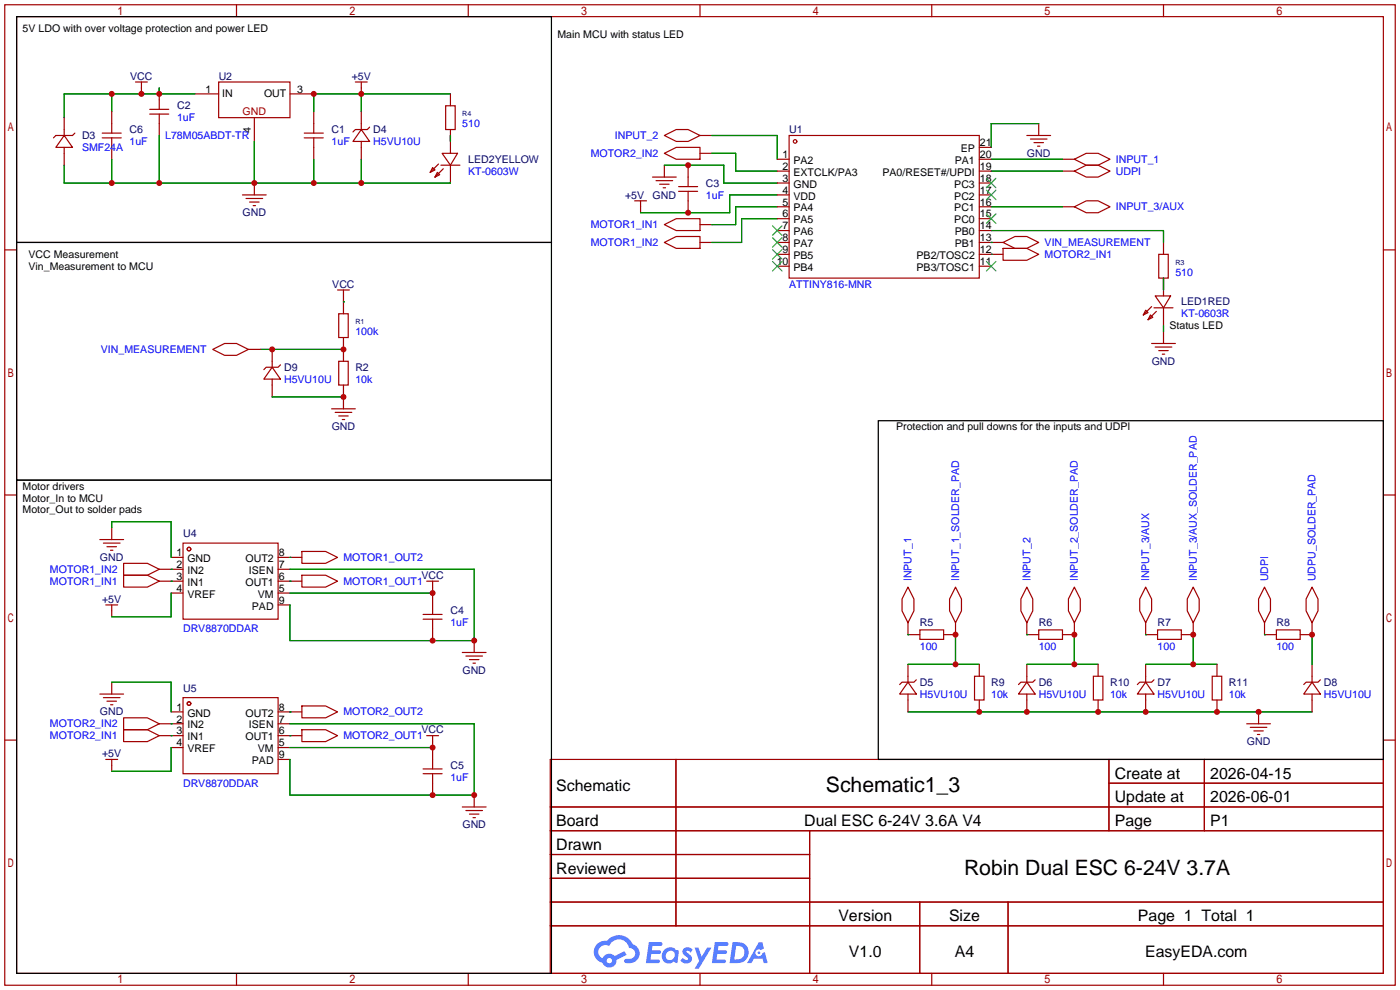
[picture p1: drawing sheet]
<svg xmlns="http://www.w3.org/2000/svg" width="299mm" height="212mm" viewBox="0 0 299 212" stroke-linecap="round" stroke-linejoin="round" font-family="sans-serif">
<g fill="none" stroke="#a10000" stroke-width=".25">
<path d="M1 1h297.2v209.6h-297.2zM3.6 3.6h292.1v204.4h-292.1zM50.5 1v2.6M100.1 1v2.6M149.6 1v2.6M199.1 1v2.6M248.7 1v2.6M1 53.4h2.6M295.7 53.4h2.5M1 105.8h2.6M295.7 105.8h2.5M1 158.2h2.6"/>
<path d="M295.7 158.2h2.5M117.6 162.3h178.1v45.7h-178.1zM117.6 172.5h178.1M117.6 177.5h178.1M144.5 162.3v35.6M173 177.5v30.5M237 162.3v15.2M237 167.4h58.7M257.4 162.3v15.2M117.6 182.6h55.4M117.6 192.8h178.1M117.6 187.7h55.4"/>
<path d="M117.6 197.9h178.1M196.6 192.8v15.2M215.4 192.8v15.2M50.5 208v2.6M100.1 208v2.6M149.6 208v2.6M199.1 208v2.6M248.7 208v2.6"/>
</g>
<g fill="#5487ff">
<path d="M146.2 202.7a1.3 1.3 0 0 1 1.8 .3l-.4 .6a.54 .54 0 0 0-.9-.2l.1 .2a1.28 1.28 0 0 1 .8 2 1.53 1.53 0 0 1-2.2-.3l.5-.6 .8 .5a.31 .31 0 0 0 .4-.3 .31 .31 0 0 0-.3-.4 1.12 1.12 0 0 1-.6-1.8z"/>
<path d="M148.5 202.5h.8l.7 2 1.1-2h1l-2.8 4.6h-.9l1-1.7z"/>
<path d="M138.7 201.4h1.6a1.31 1.31 0 0 1 1.3 .2 .4 .4 0 0 1-.4 .5l-1.8 .1-.1 .9h1.7a.4 .4 0 0 1 .3 .4 .4 .4 0 0 1-.4 .4h-1.7l-.2 1.2h1.4a.46 .46 0 0 1 .5 0 .46 .46 0 0 1 .1 .5l-.3 .2h-2.7z"/>
<path d="M152.8 201.4h1.6a1.32 1.32 0 0 1 1.3 .2 .39 .39 0 0 1-.4 .5l-1.7 .1-.2 .9h1.7a.4 .4 0 0 1 .3 .4 .4 .4 0 0 1-.4 .4h-1.7l-.2 1.2h1.4a.46 .46 0 0 1 .5 0 .46 .46 0 0 1 .1 .5l-.3 .2h-2.7z"/>
<path d="M162.2 201.4h.7l.4 1.3-.7 .4a.75 .75 0 0 0-1.1 .3 .75 .75 0 0 0 .5 1 .75 .75 0 0 0 .9-.7l.6-.2 .6 2.3h-.9l-.2-.9h-1.9l-.5 .9h-.9z"/>
<path d="M156.6 201.4l-.7 4.4h1.5a2.27 2.27 0 0 0 2.6-2.2 2.27 2.27 0 0 0-2.7-2.2zM157.3 202.1a1.5 1.5 0 0 1 1.8 1.6 1.5 1.5 0 0 1-1.9 1.4h-.3z"/>
<path d="M142 203a1.6 1.6 0 0 0-.3 2.3 1.6 1.6 0 0 0 2.3 .2l.8 .3 .3-2.4-.2-.3-.4-.1a1.58 1.58 0 0 0-2.5 0zM142.6 203.5a.98 .98 0 0 1 1.6 .4 .98 .98 0 0 1-1.1 1.3 .94 .94 0 0 1-.8-.7 .94 .94 0 0 1 .3-1z"/>
<path d="M127.6 201.8a2.37 2.37 0 0 0 1.2 4 1.54 1.54 0 0 0 1.7 1 1.54 1.54 0 0 0 1.3-1.6l2.1-1.1-.4-.8-2.1 1a1.57 1.57 0 0 0-2.6 .5 1.5 1.5 0 0 1-.7-2.1 1.5 1.5 0 0 1 2.1-.5 2.23 2.23 0 0 1 2.3-1.4 2.23 2.23 0 0 1 2 1.8 1.16 1.16 0 0 1 1.3 1.1 1.16 1.16 0 0 1-1.1 1.2h-.7a.47 .47 0 0 0-.6 .4 .47 .47 0 0 0 .4 .5 2.17 2.17 0 0 0 2.6-.9 2.17 2.17 0 0 0-.4-2.7l-.8-.4a3.2 3.2 0 0 0-5.4-.7l-1.2 .1zM129.7 205.3a.58 .58 0 0 1 1.1 0 .58 .58 0 0 1-1.1 0z"/>
<circle cx="162.2" cy="203.6" r=".28"/>
</g>
<g fill="none" stroke="#a10000" stroke-width=".25">
<path d="M29 17.5h2.5M30.2 17.5v2.6M34 18.8v4.6M46.7 17.5h15.3v7.6h-15.3zM75.9 17.5h2.6M77.2 17.5v2.6M13.7 29l1.8 2.5h-3.6zM13.7 25.1v3.9M13.7 31.5v3.8M16 28.4l-.5 .6h-3.6l-.5 .5M21.8 29.5h4.1M21.8 28.4h4.1"/>
<path d="M23.9 23.9v4.5M23.9 29.5v4.5M32 23.4h4.1M32 24.4h4.1M34 24.4v4.6M41.7 20.1h5M54.4 25.1v5.1M54.4 39.1v2.6M62 20.1h5.1M65 29.5h4.1M65 28.4h4.1M67.1 23.9v4.5"/>
<path d="M67.1 29.5v4.5M77.2 27.7l1.8 2.5h-3.6zM77.2 23.9v3.8M77.2 30.2v3.8M79 27.2l-.5 .5h-2.6l-.5 .5M92.5 35.8l.5 .5-1.1 .5zM93.5 36.8l.5 .5-1 .5zM93.7 35.1l-1.8 1.7M94.2 35.3h4.1M94.5 32.8h3.3l-1.5 2.5zM94.7 36.1l-1.7 1.7M95.2 22.6h2.1v5.1h-2.1z"/>
<path d="M96.3 20.1v2.5M96.3 27.7v5.1M96.3 35.3v3.8M139.4 37.8h5.1M140.2 38.6h3.6M141 39.4h2M142 32.8l2.5-1.3h5.1v2.5h-5.1zM142 29l2.5-1.3h2.6l2.5 1.3-2.5 1.2h-2.6zM142 35.3v2.5M145 39.9h4.1M147.1 35.3v4.6M149.6 32.8h2.5"/>
<path d="M149.6 29h2.5M166.1 34h2.6M166.1 36.6h2.6M166.1 39.1h2.6M168.7 29h40.6v30.4h-40.6zM209.3 34h2.5M209.3 36.6h2.5M209.3 39.1h2.5M209.3 31.5h2.5M219.5 29h5M220.2 29.7h3.6M221 30.5h2"/>
<path d="M221.7 31.2h.5M222 26.4v2.6M227.1 34h2.5M227.1 36.6h2.5M229.6 34l2.6-1.2h2.5l2.5 1.2-2.5 1.3h-2.5zM229.6 36.6l2.6-1.3h2.5l2.5 1.3-2.5 1.2h-2.5zM51.8 41.7h5.1M52.6 42.4h3.5M53.3 43.2h2.1M54.1 43.9h.5M135.6 42.9h2.6M136.9 42.9v2.6"/>
<path d="M141.7 40.1h.5M142 48l2.5-1.3h5.1v2.6h-5.1zM142 51.8l2.5-1.3h5.1v2.6h-5.1zM145 40.9h4.1M147.1 40.9v4.6M149.6 48h2.5M149.6 51.8h2.5M166.1 41.7h2.6M166.1 54.4h2.6M166.1 51.8h2.6M166.1 44.2h2.6M166.1 46.7h2.6"/>
<path d="M166.1 49.3h2.6M166.1 56.9h2.6M209.3 41.7h2.5M209.3 54.4h5.1M209.3 51.8h5.1M209.3 44.2h2.5M209.3 46.7h2.5M209.3 49.3h2.5M209.3 56.9h2.5M214.4 53.1h5.1l2.5 1.3-2.5 1.2h-5.1zM214.4 51.8l2.5-1.3h2.6l2.5 1.3-2.5 1.3h-2.6zM227.1 44.2h2.5"/>
<path d="M229.6 44.2l2.6-1.3h2.5l2.5 1.3-2.5 1.3h-2.5zM247.6 54.4h2.1v5h-2.1zM248.7 51.8v2.6M248.7 59.4v3.8M45.5 74.7l2.5-1.3h2.5l2.6 1.3-2.6 1.2h-2.5zM53.1 74.7h2.5M58.2 78.5l1.7 2.5h-3.5zM58.2 74.7v3.8M59.9 78l-.5 .5h-2.5l-.5 .5M72.1 62h2.6M72.4 67.1h2v5h-2zM72.4 77.2h2v5.1h-2z"/>
<path d="M73.4 62v5.1M73.4 72.1v5.1M244.9 66.3l.5 .5-1.1 .5zM245.9 67.3l.5 .5-1 .5zM246.1 65.5l-1.8 1.8M246.1 73.4h5.1M246.6 65.8h4.1M246.9 63.2h3.3l-1.5 2.6zM246.9 74.2h3.5M247.1 66.5l-1.7 1.8M247.6 74.9h2.1M248.4 75.7h.5"/>
<path d="M248.7 65.8v3.8M248.7 70.9v2.5M58.2 81v3.8M70.9 87.4h5M71.6 88.1h3.6M72.4 88.9h2M73.2 89.7h.5M73.4 82.3v5.1M21.3 115.3h5.1M22.1 116.1h3.6M22.9 116.8h2M23.6 117.6h.5"/>
<path d="M23.9 112.8v2.5M36.6 119.1h2.5M39.1 116.1h20.3v16.2h-20.3zM59.4 119.1h5.1M64.5 117.9h5.1l2.5 1.2-2.5 1.3h-5.1zM22.6 129.3h2.5M23.9 129.3v2.5M26.4 120.4h5.1l2.5 1.3-2.5 1.2h-5.1zM26.4 122.9h5.1l2.5 1.3-2.5 1.3h-5.1zM34 121.7h5.1M34 124.2h5.1M36.6 126.7h2.5"/>
<path d="M59.4 121.7h2.6M59.4 124.2h5.1M59.4 126.7h2.6M59.4 129.3h2.6M64.5 122.9h5.1l2.5 1.3-2.5 1.3h-5.1zM90.4 131.3h4.1M90.4 132.3h4.1M91.2 124.2h2.5M92.5 124.2v7.1M92.5 132.3v4.6M98.8 139.4h5.1M101.3 136.9v2.5"/>
<path d="M194.1 125.5l1.2 2.5v2.6l-1.2 2.5-1.3-2.5v-2.6zM194.1 133.1v2.5h2.5M196.6 134.6h5.1v2.1h-5.1zM204.2 125.5l1.3 2.5v2.6l-1.3 2.5-1.3-2.5v-2.6zM204.2 133.1v2.5h-2.5M219.5 125.5l1.2 2.5v2.6l-1.2 2.5-1.3-2.5v-2.6zM219.5 133.1v2.5h2.5M222 134.6h5.1v2.1h-5.1zM229.6 125.5l1.3 2.5v2.6l-1.3 2.5-1.3-2.5v-2.6zM229.6 133.1v2.5h-2.5M244.9 125.5l1.2 2.5v2.6l-1.2 2.5-1.3-2.5v-2.6zM244.9 133.1v2.5h2.5"/>
<path d="M247.4 134.6h5.1v2.1h-5.1zM255 125.5l1.3 2.5v2.6l-1.3 2.5-1.3-2.5v-2.6zM255 133.1v2.5h-2.5M270.3 125.5l1.2 2.5v2.6l-1.2 2.5-1.3-2.5v-2.6zM270.3 133.1v2.5h2.5M272.8 134.6h5.1v2.1h-5.1zM280.4 125.5l1.3 2.5v2.6l-1.3 2.5-1.3-2.5v-2.6zM280.4 133.1v2.5h-2.5M21.3 148.3h5.1M22.1 149.1h3.6M22.9 149.9h2M23.6 150.6h.5"/>
<path d="M23.9 145.8v2.5M26.4 153.4h5.1l2.5 1.3-2.5 1.3h-5.1zM26.4 156h5.1l2.5 1.2-2.5 1.3h-5.1zM34 154.7h5.1M34 157.2h5.1M36.6 152.1h2.5M36.6 159.8h2.5M39.1 149.1h20.3v16.3h-20.3zM59.4 154.7h2.6M59.4 152.1h5.1M59.4 157.2h5.1M59.4 159.8h2.6"/>
<path d="M64.5 150.9h5.1l2.5 1.2-2.5 1.3h-5.1zM64.5 156h5.1l2.5 1.2-2.5 1.3h-5.1zM91.2 157.2h2.5M92.5 157.2v7.1M99.6 140.2h3.5M100.3 141h2.1M101.1 141.7h.5M194.1 145.8l1.7 2.5h-3.5zM194.1 142v3.8M194.1 148.3v3.8M195.8 145.3l-.5 .5h-2.5l-.5 .5M208.3 144.5h2v5.1h-2z"/>
<path d="M209.3 142v2.5M209.3 149.6v2.5M219.5 145.8l1.7 2.5h-3.5zM219.5 142v3.8M219.5 148.3v3.8M221.2 145.3l-.5 .5h-2.5l-.5 .5M233.7 144.5h2v5.1h-2zM234.7 142v2.5M234.7 149.6v2.5M244.9 145.8l1.7 2.5h-3.5zM244.9 142v3.8M244.9 148.3v3.8"/>
<path d="M246.6 145.3l-.5 .5h-2.5l-.5 .5M259.1 144.5h2v5.1h-2zM260.1 142v2.5M260.1 149.6v2.5M266.4 154.7h5.1M267.2 155.4h3.6M268 156.2h2M268.7 157h.5M269 152.1v2.6M280.4 145.8l1.8 2.5h-3.6zM280.4 142v3.8M280.4 148.3v3.8"/>
<path d="M282.2 145.3l-.5 .5h-2.6l-.5 .5M22.6 162.3h2.5M23.9 162.3v2.5M59.4 162.3h2.6M90.4 164.3h4.1M90.4 165.4h4.1M92.5 165.4v4.5M98.8 172.5h5.1M99.6 173.2h3.5M100.3 174h2.1M101.1 174.8h.5M101.3 169.9v2.6"/>
<circle cx="169.9" cy="30.2" r=".38"/>
<circle cx="40.4" cy="117.3" r=".38"/>
<circle cx="40.4" cy="150.4" r=".38"/>
</g>
<g fill="none" stroke="#008700" stroke-width=".25">
<path d="M34 18.8v1.3M13.7 35.3v3.8h82.6M23.9 20.1v3.8M23.9 34v5.1M34 29v10.1M41.7 20.1h-28v5M54.4 30.2v8.9M67.1 34v5.1M77.2 20.1v3.8M77.2 34v5.1M96.3 20.1h-29.2v3.8M96.3 29v1.2"/>
<path d="M142 35.3h12.7v3.8h11.4M152.1 32.8h5.1v3.8h8.9M152.1 29h14v5M211.8 36.6h15.3M211.8 34h15.3M222 26.4h-10.2v5.1M166.1 41.7h-10.1v3.8h-19.1M166.1 44.2h-8.9v3.8h-5.1M166.1 46.7h-7.6v5.1h-6.4M211.8 54.4h.1M211.8 51.8h.1M211.8 49.3h36.9v2.5"/>
<path d="M211.8 44.2h15.3M248.7 59.4v2.6M55.6 74.7h17.8M73.4 64.5h.1M248.7 69.6v1.3M58.2 84.8h15.2M23.9 112.8v-1.3h12.7v7.6M62 119.1h.1M36.6 121.7h.1M36.6 124.2h.1M36.6 126.7v5.1h-12.7M62 124.2h.1"/>
<path d="M62 121.7h39.3v15.2h-39.3v-7.6M62 126.7h30.5M194.1 135.6h.1M204.2 135.6v6.4M219.5 135.6h.1M229.6 135.6v6.4M244.9 135.6h.1M255 135.6v6.4M270.3 135.6h.1M280.4 135.6v6.4M23.9 145.8h12.7v6.3M36.6 154.7h.1"/>
<path d="M36.6 157.2h.1M36.6 159.8v5h-12.7M62 152.1h.1M62 157.2h.1M62 159.8h30.5M62 154.7h39.3v15.2h-39.3v-7.6M194.1 152.1h86.3M194.1 142h15.2M219.5 142h15.2M244.9 142h15.2"/>
</g>
<g fill="none" stroke="#3c3" stroke-width=".25">
<path d="M210.8 38.1l2.1 2M212.9 38.1l-2.1 2M165.1 48.3l2 2M165.1 50.8l2 2M165.1 53.3l2 2.1M165.1 55.9l2 2M167.1 48.3l-2 2M167.1 50.8l-2 2M167.1 53.3l-2 2.1M167.1 55.9l-2 2M210.8 55.9l2.1 2M210.8 45.7l2.1 2.1"/>
<path d="M210.8 40.6l2.1 2.1M212.9 55.9l-2.1 2M212.9 45.7l-2.1 2.1M212.9 40.6l-2.1 2.1"/>
</g>
<path d="M3.6 3.6h114.3v48.2h-114.3zM3.6 51.8h114.3v50.8h-114.3zM187.7 89.9h108v72.4h-108zM3.6 102.6h114.3v105.4h-114.3z" fill="none" stroke="#000" stroke-width=".25"/>
<g fill="#c00">
<circle cx="34" cy="20.1" r=".63"/>
<circle cx="30.2" cy="20.1" r=".63"/>
<circle cx="23.9" cy="20.1" r=".63"/>
<circle cx="67.1" cy="20.1" r=".63"/>
<circle cx="77.2" cy="20.1" r=".63"/>
<circle cx="147.1" cy="35.3" r=".63"/>
<circle cx="147.1" cy="45.5" r=".63"/>
<circle cx="73.4" cy="74.7" r=".63"/>
<circle cx="58.2" cy="74.7" r=".63"/>
<circle cx="209.3" cy="152.1" r=".63"/>
<circle cx="219.5" cy="152.1" r=".63"/>
<circle cx="234.7" cy="152.1" r=".63"/>
<circle cx="244.9" cy="152.1" r=".63"/>
<circle cx="260.1" cy="152.1" r=".63"/>
<circle cx="269" cy="152.1" r=".63"/>
<circle cx="92.5" cy="159.8" r=".63"/>
<circle cx="92.5" cy="169.9" r=".63"/>
<circle cx="101.3" cy="169.9" r=".63"/>
<circle cx="92.5" cy="126.7" r=".63"/>
<circle cx="92.5" cy="136.9" r=".63"/>
<circle cx="101.3" cy="136.9" r=".63"/>
<circle cx="77.2" cy="39.1" r=".63"/>
<circle cx="67.1" cy="39.1" r=".63"/>
<circle cx="54.4" cy="39.1" r=".63"/>
<circle cx="34" cy="39.1" r=".63"/>
<circle cx="23.9" cy="39.1" r=".63"/>
<circle cx="255" cy="142" r=".63"/>
<circle cx="255" cy="135.6" r=".63"/>
<circle cx="229.6" cy="142" r=".63"/>
<circle cx="229.6" cy="135.6" r=".63"/>
<circle cx="204.2" cy="142" r=".63"/>
<circle cx="204.2" cy="135.6" r=".63"/>
<circle cx="73.4" cy="84.8" r=".63"/>
<circle cx="280.4" cy="135.6" r=".63"/>
</g>
<g font-size="4.5">
<text x="176.5" y="169.3">Schematic1_3</text>
<text x="206" y="187.1">Robin Dual ESC 6-24V 3.7A</text>
</g>
<g font-size="3.4">
<text x="238.3" y="166.4">Create at</text>
<text x="258.7" y="166.4">2026-04-15</text>
<text x="118.9" y="169">Schematic</text>
<text x="238.3" y="171.5">Update at</text>
<text x="258.7" y="171.5">2026-06-01</text>
<text x="118.9" y="176.6">Board</text>
<text x="171.9" y="176.6">Dual ESC 6-24V 3.6A V4</text>
<text x="238.3" y="176.6">Page</text>
<text x="258.7" y="176.6">P1</text>
<text x="118.9" y="181.7">Drawn</text>
<text x="118.9" y="186.7">Reviewed</text>
<text x="179.2" y="196.9">Version</text>
<text x="202.8" y="196.9">Size</text>
<text x="243.2" y="196.9">Page 1 Total 1</text>
<text x="181.4" y="204.5">V1.0</text>
<text x="204.1" y="204.5">A4</text>
<text x="244.7" y="204.5">EasyEDA.com</text>
</g>
<g font-size="2.3">
<text x="4.8" y="6.9">5V LDO with over voltage protection and power LED</text>
<text x="119.1" y="8.1">Main MCU with status LED</text>
<text x="44" y="19.8">1</text>
<text x="47.5" y="20.8">IN</text>
<text x="56.4" y="20.8">OUT</text>
<text x="63.5" y="19.8">3</text>
<text x="53.6" y="28.4" transform="rotate(-90 53.6 28.4)">4</text>
<text x="167.3" y="33.8">1</text>
<text x="169.6" y="35">PA2</text>
<text x="204.1" y="35">PA1</text>
<text x="205.3" y="32.5">EP</text>
<text x="209.4" y="33.8">20</text>
<text x="209.4" y="31.2">21</text>
<text x="167.3" y="36.3">2</text>
<text x="167.3" y="38.8">3</text>
<text x="167.3" y="41.4">4</text>
<text x="169.6" y="37.6">EXTCLK/PA3</text>
<text x="169.6" y="40.1">GND</text>
<text x="188.6" y="37.6">PA0/RESET#/UPDI</text>
<text x="204" y="40.1">PC3</text>
<text x="209.4" y="41.4">17</text>
<text x="209.4" y="38.8">18</text>
<text x="209.4" y="36.3">19</text>
<text x="167.3" y="43.9">5</text>
<text x="167.3" y="46.5">6</text>
<text x="169.6" y="42.7">VDD</text>
<text x="169.6" y="45.2">PA4</text>
<text x="169.6" y="47.7">PA5</text>
<text x="204" y="47.7">PC0</text>
<text x="204" y="45.2">PC1</text>
<text x="204" y="42.7">PC2</text>
<text x="209.4" y="46.5">15</text>
<text x="209.4" y="43.9">16</text>
<text x="167.3" y="49">7</text>
<text x="167.3" y="51.5">8</text>
<text x="169.6" y="50.3">PA6</text>
<text x="169.6" y="52.8">PA7</text>
<text x="204.1" y="52.8">PB1</text>
<text x="204.1" y="50.3">PB0</text>
<text x="209.4" y="51.5">13</text>
<text x="209.4" y="49">14</text>
<text x="6.1" y="55.1">VCC Measurement</text>
<text x="6.1" y="57.7">Vin_Measurement to MCU</text>
<text x="166" y="56.6">10</text>
<text x="167.3" y="54.1">9</text>
<text x="169.6" y="55.4">PB5</text>
<text x="169.6" y="57.9">PB4</text>
<text x="195.9" y="57.9">PB3/TOSC1</text>
<text x="195.9" y="55.4">PB2/TOSC2</text>
<text x="209.4" y="56.6">11</text>
<text x="209.4" y="54.1">12</text>
<text x="249.9" y="70.4">Status LED</text>
<text x="191.5" y="92">Protection and pull downs for the inputs and UDPI</text>
<text x="4.8" y="104.7">Motor drivers</text>
<text x="4.8" y="107.2">Motor_In to MCU</text>
<text x="4.8" y="109.7">Motor_Out to solder pads</text>
<text x="37.7" y="118.9">1</text>
<text x="59.6" y="118.9">8</text>
<text x="37.7" y="121.4">2</text>
<text x="37.7" y="123.9">3</text>
<text x="40.1" y="120.1">GND</text>
<text x="40.1" y="122.7">IN2</text>
<text x="40.1" y="125.2">IN1</text>
<text x="52.5" y="125.2">OUT1</text>
<text x="52.5" y="120.1">OUT2</text>
<text x="53.2" y="122.7">ISEN</text>
<text x="59.6" y="123.9">6</text>
<text x="59.6" y="121.4">7</text>
<text x="37.7" y="126.5">4</text>
<text x="40.1" y="127.7">VREF</text>
<text x="53.8" y="130.3">PAD</text>
<text x="55.1" y="127.7">VM</text>
<text x="59.6" y="126.5">5</text>
<text x="59.6" y="129">9</text>
<text x="37.7" y="151.9">1</text>
<text x="37.7" y="154.4">2</text>
<text x="40.1" y="153.1">GND</text>
<text x="40.1" y="155.7">IN2</text>
<text x="52.5" y="153.1">OUT2</text>
<text x="53.2" y="155.7">ISEN</text>
<text x="59.6" y="154.4">7</text>
<text x="59.6" y="151.9">8</text>
<text x="37.7" y="157">3</text>
<text x="37.7" y="159.5">4</text>
<text x="40.1" y="158.2">IN1</text>
<text x="40.1" y="160.8">VREF</text>
<text x="52.5" y="158.2">OUT1</text>
<text x="55.1" y="160.8">VM</text>
<text x="59.6" y="159.5">5</text>
<text x="59.6" y="157">6</text>
<text x="53.8" y="163.3">PAD</text>
<text x="59.6" y="162">9</text>
</g>
<g font-size="2.3" fill="#000080">
<text x="27.8" y="17">VCC</text>
<text x="46.7" y="17">U2</text>
<text x="75.2" y="17">+5V</text>
<text x="37.8" y="23.4">C2</text>
<text x="17.5" y="29.7">D3</text>
<text x="27.7" y="28.5">C6</text>
<text x="70.9" y="28.5">C1</text>
<text x="79.8" y="28.5">D4</text>
<text x="168.7" y="28.5">U1</text>
<text x="100.1" y="34.8">LED2YELLOW</text>
<text x="219.5" y="33.5">GND</text>
<text x="150.9" y="39.9">C3</text>
<text x="51.8" y="46.2">GND</text>
<text x="133.6" y="42.4">+5V</text>
<text x="139.5" y="42.4">GND</text>
<text x="71" y="61.5">VCC</text>
<text x="252.5" y="65.3">LED1RED</text>
<text x="246.2" y="78">GND</text>
<text x="60.7" y="79.3">D9</text>
<text x="75.9" y="79.3">R2</text>
<text x="70.9" y="92">GND</text>
<text x="21.4" y="119.9">GND</text>
<text x="39.1" y="114.8">U4</text>
<text x="90.1" y="123.7">VCC</text>
<text x="21.8" y="128.8">+5V</text>
<text x="96.3" y="131.3">C4</text>
<text x="196.6" y="133.9">R5</text>
<text x="222" y="133.9">R6</text>
<text x="247.4" y="133.9">R7</text>
<text x="272.8" y="133.9">R8</text>
<text x="39.1" y="147.8">U5</text>
<text x="98.8" y="144">GND</text>
<text x="196.6" y="146.6">D5</text>
<text x="211.8" y="146.6">R9</text>
<text x="222" y="146.6">D6</text>
<text x="237.2" y="146.6">R10</text>
<text x="247.4" y="146.6">D7</text>
<text x="262.6" y="146.6">R11</text>
<text x="283" y="146.6">D8</text>
<text x="21.4" y="152.9">GND</text>
<text x="21.8" y="161.8">+5V</text>
<text x="90.1" y="156.7">VCC</text>
<text x="266.5" y="159.3">GND</text>
<text x="96.3" y="164.3">C5</text>
<text x="98.8" y="177">GND</text>
</g>
<g font-size="2.3" fill="#00f">
<text x="35.3" y="29.7">L78M05ABDT-TR</text>
<text x="37.8" y="25.9">1uF</text>
<text x="98.8" y="27.2">510</text>
<text x="131.4" y="29.7">INPUT_2</text>
<text x="17.5" y="32.3">SMF24A</text>
<text x="27.7" y="31">1uF</text>
<text x="70.9" y="31">1uF</text>
<text x="79.8" y="31">H5VU10U</text>
<text x="126.2" y="33.5">MOTOR2_IN2</text>
<text x="238.5" y="34.8">INPUT_1</text>
<text x="100.1" y="37.3">KT-0603W</text>
<text x="238.5" y="37.3">UDPI</text>
<text x="150.9" y="42.4">1uF</text>
<text x="238.5" y="45">INPUT_3/AUX</text>
<text x="126.2" y="48.8">MOTOR1_IN1</text>
<text x="126.2" y="52.6">MOTOR1_IN2</text>
<text x="223.3" y="52.6">VIN_MEASUREMENT</text>
<text x="223.3" y="55.1">MOTOR2_IN1</text>
<text x="251.2" y="58.9">510</text>
<text x="168.7" y="61.5">ATTINY816-MNR</text>
<text x="75.9" y="71.6">100k</text>
<text x="252.5" y="67.8">KT-0603R</text>
<text x="21.5" y="75.4">VIN_MEASUREMENT</text>
<text x="60.7" y="81.8">H5VU10U</text>
<text x="75.9" y="81.8">10k</text>
<text x="73.4" y="119.9">MOTOR1_OUT2</text>
<text x="10.7" y="122.4">MOTOR1_IN2</text>
<text x="10.7" y="125">MOTOR1_IN1</text>
<text x="73.4" y="125">MOTOR1_OUT1</text>
<text x="194.8" y="124.2" transform="rotate(-90 194.8 124.2)">INPUT_1</text>
<text x="205" y="124.2" transform="rotate(-90 205 124.2)">INPUT_1_SOLDER_PAD</text>
<text x="220.2" y="124.2" transform="rotate(-90 220.2 124.2)">INPUT_2</text>
<text x="230.4" y="124.2" transform="rotate(-90 230.4 124.2)">INPUT_2_SOLDER_PAD</text>
<text x="245.6" y="124.2" transform="rotate(-90 245.6 124.2)">INPUT_3/AUX</text>
<text x="255.8" y="124.2" transform="rotate(-90 255.8 124.2)">INPUT_3/AUX_SOLDER_PAD</text>
<text x="271" y="124.2" transform="rotate(-90 271 124.2)">UDPI</text>
<text x="281.2" y="124.2" transform="rotate(-90 281.2 124.2)">UDPU_SOLDER_PAD</text>
<text x="39.1" y="135.1">DRV8870DDAR</text>
<text x="96.3" y="133.9">1uF</text>
<text x="196.6" y="138.9">100</text>
<text x="222" y="138.9">100</text>
<text x="247.4" y="138.9">100</text>
<text x="272.8" y="138.9">100</text>
<text x="196.6" y="149.1">H5VU10U</text>
<text x="211.8" y="149.1">10k</text>
<text x="222" y="149.1">H5VU10U</text>
<text x="237.2" y="149.1">10k</text>
<text x="247.4" y="149.1">H5VU10U</text>
<text x="262.6" y="149.1">10k</text>
<text x="283" y="149.1">H5VU10U</text>
<text x="10.7" y="155.5">MOTOR2_IN2</text>
<text x="73.4" y="152.9">MOTOR2_OUT2</text>
<text x="10.7" y="158">MOTOR2_IN1</text>
<text x="73.4" y="158">MOTOR2_OUT1</text>
<text x="96.3" y="166.9">1uF</text>
<text x="39.1" y="168.2">DRV8870DDAR</text>
</g>
<text font-size="2.3" fill="#a00000" x="51.8" y="24.6">GND</text>
<g font-size="1.5" fill="#000080">
<text x="98.8" y="24.8">R4</text>
<text x="251.2" y="56.6">R3</text>
<text x="75.9" y="69.3">R1</text>
</g>
</svg>
